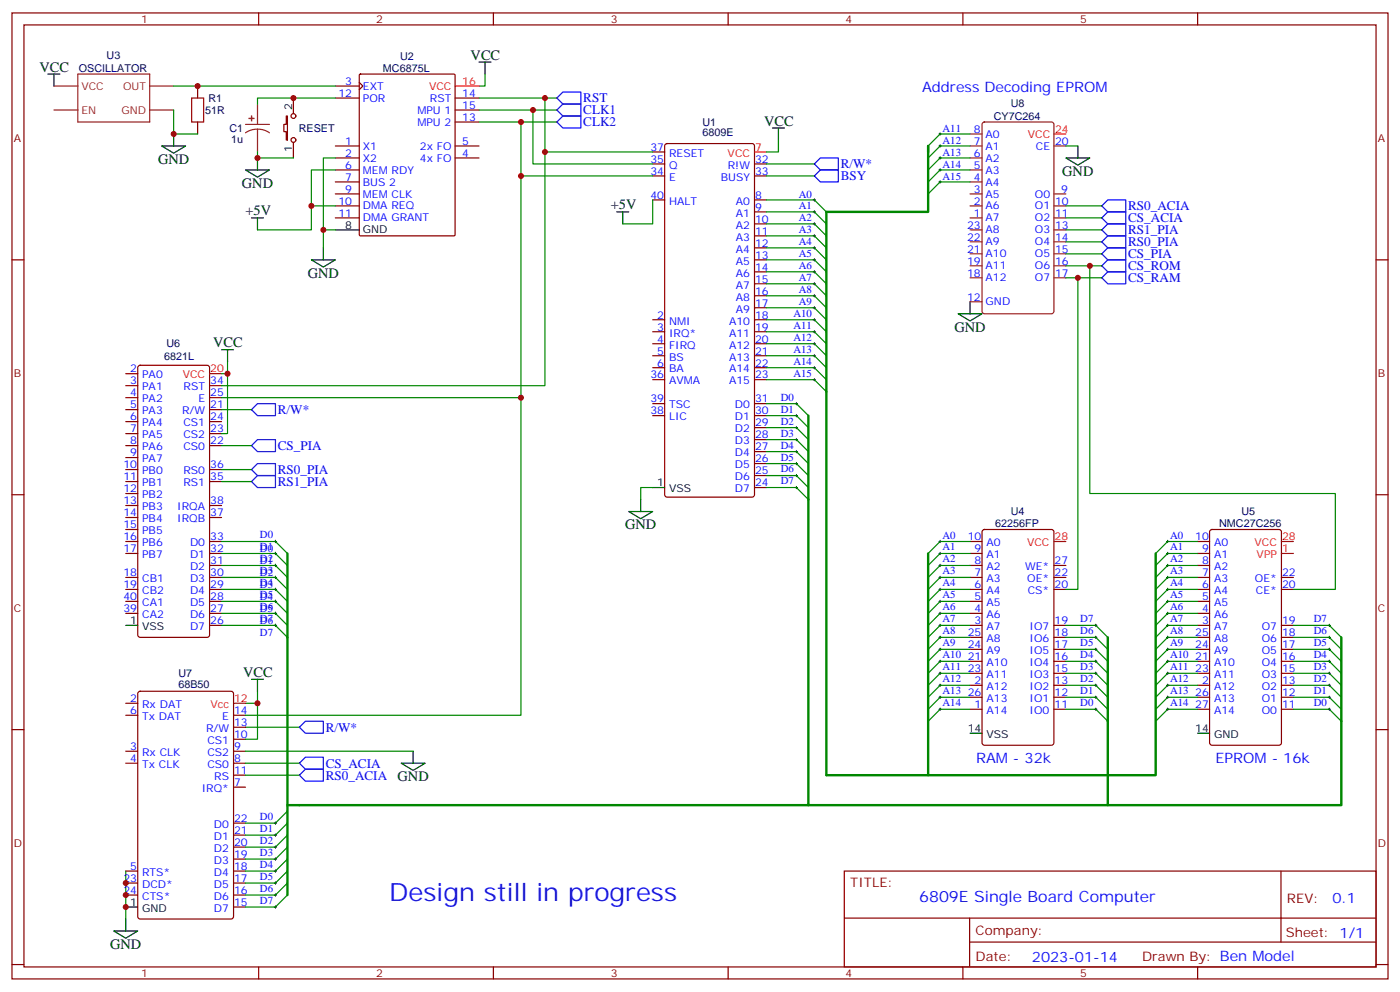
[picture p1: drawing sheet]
<svg xmlns="http://www.w3.org/2000/svg" width="412mm" height="292mm" viewBox="0 0 412 292" stroke-linecap="round" stroke-linejoin="round" font-family="sans-serif">
<g fill="none" stroke="#870000" stroke-width=".35">
<path d="M3.5 3.8h405.4v284.3h-405.4zM7.1 7.3h398.2v277.3h-398.2zM76.2 3.8v3.5M145.3 3.8v3.5M214.5 3.8v3.5M283.6 3.8v3.5M352.8 3.8v3.5M58.2 25.3v3.6M58.2 35.9v3.5M84.3 34.1h.4v7.1h-.4v-2.5h-.7v-2.1h.7zM86.4 28.9v4.5M98.8 28.9h7"/>
<path d="M98.8 25.3h7M105.8 24.3l1.1 1-1.1 1.1M105.9 22l.3-.2h27.5l.3 .2 .1 47.1-.2 .3h-27.7l-.3-.2zM134.1 28.9h7M134.1 32.4h7M134.1 35.9h7M86.4 41.9v4.6M98.8 50h7M98.8 53.6h7M98.8 43h7M98.8 46.5h7M98.8 57.1h7"/>
<path d="M134.1 43h7M134.1 46.5h7M192.3 58.8h3.5M192.3 48.3h3.5M192.3 51.8h3.5M192.3 44.7h3.5M196 42.5l.5-.2h25l.7 .4v102.9l-.4 .7h-25.3l-.7-.4v-102.9zM222.2 58.8h3.6M222.2 48.3h3.6M222.2 51.8h3.6M3.5 76.5h3.6M98.8 64.1h7"/>
<path d="M98.8 60.6h7M222.2 76.5h3.6M222.2 62.4h3.6M222.2 65.9h3.6M222.2 69.4h3.6M222.2 73h3.6M405.3 76.5h3.6M192.3 94.1h3.5M192.3 97.6h3.5M222.2 94.1h3.6M222.2 97.6h3.6M222.2 80h3.6"/>
<path d="M222.2 83.5h3.6M222.2 87.1h3.6M222.2 90.6h3.6M37 110h3.6M37 113.5h3.6M37 117.1h3.6M40.8 107.7l.5-.2h19.7l.7 .5v78.9l-.4 .7h-20l-.7-.5v-78.9zM61.7 113.5h3.6M61.7 117.1h3.6M192.3 101.2h3.5M192.3 104.7h3.5M192.3 108.2h3.5"/>
<path d="M192.3 111.8h3.5M192.3 118.8h3.5M222.2 101.2h3.6M222.2 104.7h3.6M222.2 108.2h3.6M222.2 111.8h3.6M222.2 118.8h3.6M37 120.6h3.6M37 124.1h3.6M37 127.6h3.6M37 131.2h3.6M37 134.7h3.6"/>
<path d="M37 138.2h3.6M61.7 120.6h3.6M61.7 124.1h3.6M61.7 127.6h3.6M61.7 131.2h3.6M61.7 138.2h3.6M192.3 122.3h3.5M222.2 140h3.6M222.2 136.5h3.6M222.2 132.9h3.6M222.2 129.4h3.6M222.2 125.9h3.6"/>
<path d="M222.2 122.3h3.6M3.5 145.6h3.6M37 141.7h3.6M37 145.3h3.6M37 148.8h3.6M37 152.3h3.6M37 155.9h3.6M37 159.4h3.6M61.7 141.7h3.6M61.7 148.8h3.6M61.7 152.3h3.6M61.7 159.4h3.6"/>
<path d="M222.2 143.5h3.6M285.8 159.4h3.5M289.5 156.1l.5-.2h19.7l.7 .4v62.4l-.4 .6-20 .1-.7-.5v-62.3zM352.8 159.4h3.5M356.5 156.1l.5-.2h19.8l.6 .4 .1 62.4-.5 .6-20 .1-.6-.5-.1-62.3zM405.3 145.6h3.6M37 162.9h3.6M37 170h3.6M37 173.5h3.6M37 177h3.6M61.7 162.9h3.6M61.7 170h3.6"/>
<path d="M61.7 173.5h3.6M61.7 177h3.6M61.7 166.4h3.6M285.8 162.9h3.5M285.8 170h3.5M285.8 173.5h3.5M285.8 177h3.5M285.8 166.4h3.5M310.4 170h3.6M310.4 173.5h3.6M310.4 166.4h3.6M352.8 162.9h3.5"/>
<path d="M352.8 170h3.5M352.8 173.5h3.5M352.8 177h3.5M352.8 166.4h3.5M377.5 170h3.5M377.5 173.5h3.5M37 180.6h3.6M61.7 184.1h3.6M61.7 180.6h3.6M285.8 184.1h3.5M285.8 180.6h3.5M285.8 198.2h3.5"/>
<path d="M285.8 194.7h3.5M285.8 191.1h3.5M285.8 187.6h3.5M310.4 184.1h3.6M310.4 198.2h3.6M310.4 194.7h3.6M310.4 191.1h3.6M310.4 187.6h3.6M352.8 184.1h3.5M352.8 180.6h3.5M352.8 198.2h3.5M352.8 194.7h3.5"/>
<path d="M352.8 191.1h3.5M352.8 187.6h3.5M377.5 184.1h3.5M377.5 198.2h3.5M377.5 194.7h3.5M377.5 191.1h3.5M377.5 187.6h3.5M3.5 214.8h3.6M37 210.5h3.6M37 207h3.6M40.8 203.7l.5-.2h26.8l.6 .4 .1 65.9-.5 .7h-27l-.7-.5v-65.8zM68.8 210.5h3.5"/>
<path d="M68.8 214.1h3.5M68.8 217.6h3.5M285.8 208.8h3.5M285.8 201.7h3.5M285.8 205.2h3.5M310.4 208.8h3.6M310.4 201.7h3.6M310.4 205.2h3.6M352.8 208.8h3.5M352.8 201.7h3.5M352.8 205.2h3.5M377.5 208.8h3.5"/>
<path d="M377.5 201.7h3.5M377.5 205.2h3.5M405.3 214.8h3.6M37 221.1h3.6M37 224.6h3.6M68.8 228.2h3.5M68.8 221.1h3.5M68.8 224.6h3.5M68.8 231.7h3.5M37 259.9h3.6M37 256.4h3.6M68.8 259.9h3.5"/>
<path d="M68.8 242.3h3.5M68.8 245.8h3.5M68.8 249.3h3.5M68.8 252.9h3.5M68.8 256.4h3.5M248.7 256.4h156.6v28.2h-156.6zM377.3 256.4v20.9M37 263.5h3.6M68.8 263.5h3.5M68.8 267h3.5M248.7 270.2h156.5M285.6 277.3h119.6"/>
<path d="M285.6 270.2v14.2M3.5 283.9h3.6M76.2 284.6v3.5M145.3 284.6v3.5M214.5 284.6v3.5M283.6 284.6v3.5M352.8 284.6v3.5M405.3 283.9h3.6"/>
<circle cx="86.4" cy="34.1" r=".71"/>
<circle cx="86.4" cy="41.2" r=".71"/>
</g>
<g fill="none" stroke="#8c2424" stroke-width=".35">
<path d="M15.9 32.4h7M15.9 25.3h7M22.9 21.8h21.2v14.1h-21.2zM44.1 32.4h7.1M44.1 25.3h7.1M72.3 36.6h7.1M75.8 38l1.9 .3 1.7 .8M75.8 38l-1.8 .3-1.7 .8M75.8 30.6v6M75.8 38v6.7M285.8 39.4h3.5M289.5 36.1l.5-.2h19.7l.7 .4v55.4l-.4 .6-20 .1-.7-.5v-55.3z"/>
<path d="M285.8 43h3.5M285.8 57.1h3.5M285.8 53.6h3.5M285.8 50h3.5M285.8 46.5h3.5M310.4 43h3.6M310.4 57.1h3.6M285.8 78.2h3.5M285.8 74.7h3.5M285.8 71.2h3.5M285.8 67.7h3.5M285.8 64.1h3.5"/>
<path d="M285.8 60.6h3.5M310.4 78.2h3.6M310.4 74.7h3.6M310.4 71.2h3.6M310.4 67.7h3.6M310.4 64.1h3.6M310.4 60.6h3.6M285.8 88.8h3.5M285.8 81.8h3.5M310.4 81.8h3.6"/>
</g>
<g fill="none" stroke="#000" stroke-width=".35">
<path d="M141.1 18.3h3.5M142.9 18.3v3.5M14.1 21.8h3.5M15.9 21.8v3.5M51.2 39.4v3.6M227.5 37.7h3.6M229.3 37.7v3.5M47.6 43h7.1l-3.5 2.1zM72.3 50h7.1l-3.6 2.1zM75.8 46.5v3.5M314 46.5h7l-3.5 2.1zM317.5 43v3.5"/>
<path d="M74.1 64.1h3.5M75.8 64.1v3.6M91.7 76.5h7.1l-3.6 2.1zM95.2 73v3.5M98.8 67.7h7M181.7 62.4h3.5M183.4 62.4v3.5M282.2 92.4h7.1l-3.5 2.1zM285.8 88.8v3.6M65.3 102.9h3.5M67 102.9v3.6M185.2 150.6h7.1l-3.6 2.1z"/>
<path d="M188.7 147v3.6M192.3 143.5h3.5M37 184.1h3.6M74.1 200h3.5M75.8 200v3.5M285.8 215.8h3.5M352.8 215.8h3.5M118.2 224.6h7l-3.5 2.2zM121.7 221.1v3.5M33.5 274h7.1l-3.6 2.2zM37 267h3.6M37 270.5v3.5"/>
</g>
<g fill="none" stroke="#008700" stroke-width=".35">
<path d="M51.2 32.4v7h7M51.2 25.3h47.6M98.8 28.9h-23v1.7M141.1 28.9h22.9M141.1 32.4h22.9M141.1 35.9h22.9M142.9 21.8v3.5h-1.8M153.5 35.9v15.9h38.8M157 32.4v15.9h35.3M160.5 28.9v15.8h31.8M285.8 39.4h-8.9l-3.5 3.6M75.8 44.7v1.8h10.6"/>
<path d="M98.8 46.5h-3.6v21.2M98.8 50h-7.1v17.7h-15.9M153.5 51.8v65.3h-88.2M160.5 44.7v68.8h-95.2M192.3 58.8v7.1h-8.9M225.8 48.3h14.1M225.8 51.8h14.1M225.8 58.8h14.1l3.5 3.6M229.3 41.2v3.5h-3.5M285.8 46.5h-8.9l-3.5 3.5M285.8 50h-8.9l-3.5 3.6M285.8 43h-8.9l-3.5 3.5"/>
<path d="M285.8 53.6h-8.9l-3.5 3.5M314 43h3.5M91.7 60.6h7.1M98.8 67.7h-3.6v5.3M225.8 62.4h14.1l3.5 3.5M225.8 65.9h14.1l3.5 3.5M225.8 69.4h14.1l3.5 3.6M225.8 73h14.1l3.5 3.5M225.8 76.5h14.1l3.5 3.5M314 78.2h7v67.1h72.3v28.2h-12.3M314 60.6h10.6M314 71.2h10.6"/>
<path d="M314 74.7h10.6M314 64.1h10.6M314 67.7h10.6M321 78.2h3.6M225.8 80h14.1l3.5 3.5M225.8 83.5h14.1l3.5 3.6M225.8 87.1h14.1l3.5 3.5M225.8 90.6h14.1l3.5 3.5M225.8 94.1h14.1l3.5 3.5M225.8 97.6h14.1l3.5 3.6M314 81.8h3.5v91.7h-3.5M317.5 81.8h7.1"/>
<path d="M67 106.5v3.5h-1.7M67 110v17.6h-1.7M153.5 117.1v93.4h-81.2M225.8 101.2h14.1l3.5 3.5M225.8 104.7h14.1l3.5 3.5M225.8 108.2h14.1l3.5 3.6M225.8 111.8h14.1l3.5 3.5M225.8 118.8h8.8l3.5 3.5M65.3 120.6h8.8M65.3 131.2h8.8M65.3 138.2h8.8M225.8 140h8.8l3.5 3.5"/>
<path d="M225.8 136.5h8.8l3.5 3.5M225.8 132.9h8.8l3.5 3.6M225.8 129.4h8.8l3.5 3.5M225.8 125.9h8.8l3.5 3.5M225.8 122.3h8.8l3.5 3.6M65.3 159.4h15.8l3.6 3.5M65.3 141.7h8.8M192.3 143.5h-3.6v3.5M225.8 143.5h8.8l3.5 3.5M285.8 159.4h-8.9l-3.5 3.5M352.8 159.4h-8.8l-3.6 3.5M65.3 177h15.8l3.6 3.6"/>
<path d="M65.3 173.5h15.8l3.6 3.5M65.3 170h15.8l3.6 3.5M65.3 166.4h15.8l3.6 3.6M65.3 162.9h15.8l3.6 3.5M285.8 177h-8.9l-3.5 3.6M285.8 173.5h-8.9l-3.5 3.5M285.8 170h-8.9l-3.5 3.5M285.8 166.4h-8.9l-3.5 3.6M285.8 162.9h-8.9l-3.5 3.5M352.8 177h-8.8l-3.6 3.6M352.8 173.5h-8.8l-3.6 3.5M352.8 170h-8.8l-3.6 3.5"/>
<path d="M352.8 166.4h-8.8l-3.6 3.6M352.8 162.9h-8.8l-3.6 3.5M65.3 180.6h15.8l3.6 3.5M65.3 184.1h15.8l3.6 3.5M285.8 198.2h-8.9l-3.5 3.5M285.8 194.7h-8.9l-3.5 3.5M285.8 191.1h-8.9l-3.5 3.6M285.8 187.6h-8.9l-3.5 3.5M285.8 184.1h-8.9l-3.5 3.5M285.8 180.6h-8.9l-3.5 3.5M314 198.2h8.8l3.5 3.5M314 194.7h8.8l3.5 3.5"/>
<path d="M314 191.1h8.8l3.5 3.6M314 187.6h8.8l3.5 3.5M314 184.1h8.8l3.5 3.5M352.8 198.2h-8.8l-3.6 3.5M352.8 194.7h-8.8l-3.6 3.5M352.8 191.1h-8.8l-3.6 3.6M352.8 187.6h-8.8l-3.6 3.5M352.8 184.1h-8.8l-3.6 3.5M352.8 180.6h-8.8l-3.6 3.5M381 198.2h10.6l3.5 3.5M381 194.7h10.6l3.5 3.5M381 191.1h10.6l3.5 3.6"/>
<path d="M381 187.6h10.6l3.5 3.5M381 184.1h10.6l3.5 3.5M72.3 214.1h15.9M75.8 203.5v3.5h-3.5M75.8 207v10.6h-3.5M285.8 208.8h-8.9l-3.5 3.5M285.8 205.2h-8.9l-3.5 3.6M285.8 201.7h-8.9l-3.5 3.5M314 208.8h8.8l3.5 3.5M314 205.2h8.8l3.5 3.6M314 201.7h8.8l3.5 3.5M352.8 208.8h-8.8l-3.6 3.5"/>
<path d="M352.8 205.2h-8.8l-3.6 3.6M352.8 201.7h-8.8l-3.6 3.5M381 208.8h10.6l3.5 3.5M381 205.2h10.6l3.5 3.6M381 201.7h10.6l3.5 3.5M72.3 224.6h15.9M72.3 228.2h15.9M72.3 221.1h49.4M84.7 238.8l-3.6 3.5h-8.8M37 256.4v14.1M84.7 259.9l-3.6 3.6h-8.8M84.7 256.4l-3.6 3.5h-8.8"/>
<path d="M84.7 252.9l-3.6 3.5h-8.8M84.7 249.3l-3.6 3.6h-8.8M84.7 245.8l-3.6 3.5h-8.8M84.7 242.3l-3.6 3.5h-8.8M84.7 263.5l-3.6 3.5h-8.8"/>
</g>
<g fill="#8c2424" stroke="#8c2424" stroke-width=".35">
<path d="M73.4 34.9h1.4z"/>
<path d="M74.1 34.1v1.5z"/>
</g>
<path d="M56.4 28.9h3.6v7h-3.6z" fill="none" stroke="#a10000" stroke-width=".35"/>
<g fill="none" stroke="#00f" stroke-width=".35">
<path d="M165.8 27.1h5.3v3.5h-5.3l-1.8-1.7zM165.8 30.6h5.3v3.5h-5.3l-1.8-1.7zM165.8 34.1h5.3v3.6h-5.3l-1.8-1.8zM239.9 48.3l1.8-1.8h5.2v3.5h-5.2zM239.9 51.8l1.8-1.8h5.2v3.6h-5.2zM326.3 58.8h5.3v3.6h-5.3l-1.7-1.8zM324.6 74.7l1.7-1.7h5.3v3.5h-5.3zM324.6 67.7l1.7-1.8h5.3v3.5h-5.3zM326.3 76.5h5.3v3.5h-5.3l-1.7-1.8zM326.3 69.4h5.3v3.6h-5.3l-1.7-1.8zM326.3 62.4h5.3v3.5h-5.3l-1.7-1.8zM324.6 81.8l1.7-1.8h5.3v3.5h-5.3z"/>
<path d="M74.1 120.6l1.7-1.8h5.3v3.5h-5.3zM74.1 131.2l1.7-1.8h5.3v3.5h-5.3zM75.8 136.5h5.3v3.5h-5.3l-1.7-1.8zM74.1 141.7l1.7-1.7h5.3v3.5h-5.3zM88.2 214.1l1.8-1.8h5.2v3.5h-5.2zM88.2 224.6l1.8-1.7h5.2v3.5h-5.2zM88.2 228.2l1.8-1.8h5.2v3.5h-5.2z"/>
</g>
<path d="M134.1 25.3h7M310.4 39.4h3.6M222.2 44.7h3.6M61.7 110h3.6M310.4 159.4h3.6M377.5 159.4h3.5M377.5 162.9h3.5M68.8 207h3.5" fill="none" stroke="#f00" stroke-width=".35"/>
<path d="M273.4 44.7v-1.7v19.4h-30v165.8h97v-65.3M238.1 122.3v114.7h-153.4M84.7 162.9v100.6M273.4 162.9v65.3M326.3 187.6v49.4M395.1 187.6v49.4h-157" fill="none" stroke="#008700" stroke-width=".71"/>
<g fill="none" stroke="#000" stroke-width=".29">
<path d="M276.6 39.4h.7M276.9 39.1v.7M239.5 58.8h.7M239.9 58.5v.7M276.6 53.6h.7M276.6 50h.7M276.6 46.5h.7M276.6 43h.7M276.9 42.6v.7M276.9 46.1v.7M276.9 49.7v.7M276.9 53.2v.7"/>
<path d="M239.5 62.4h.7M239.5 65.9h.7M239.5 69.4h.7M239.5 73h.7M239.5 76.5h.7M239.9 62v.7M239.9 65.5v.8M239.9 69.1v.7M239.9 72.6v.7M239.9 76.1v.7M239.9 79.7v.7M239.5 80h.7"/>
<path d="M239.5 83.5h.7M239.5 87.1h.7M239.5 90.6h.7M239.5 94.1h.7M239.5 97.6h.7M239.9 83.2v.7M239.9 86.7v.7M239.9 90.2v.7M239.9 93.8v.7M239.9 97.3v.7M234.2 118.8h.7M234.6 118.5v.7"/>
<path d="M239.5 101.2h.7M239.5 104.7h.7M239.5 108.2h.7M239.5 111.8h.7M239.9 100.8v.7M239.9 104.4v.7M239.9 107.9v.7M239.9 111.4v.7M234.2 140h.7M234.2 136.5h.7M234.2 132.9h.7M234.2 129.4h.7"/>
<path d="M234.2 125.9h.7M234.2 122.3h.7M234.6 122v.7M234.6 125.5v.7M234.6 129v.8M234.6 132.6v.7M234.6 136.1v.7M234.6 139.6v.7M80.8 159.4h.7M81.1 159v.7M234.2 143.5h.7M234.6 143.2v.7"/>
<path d="M276.6 159.4h.7M276.9 159v.7M343.6 159.4h.7M344 159v.7M80.8 162.9h.7M80.8 166.4h.7M80.8 170h.7M80.8 173.5h.7M80.8 177h.7M81.1 162.6v.7M81.1 166.1v.7M81.1 169.6v.7"/>
<path d="M81.1 173.1v.7M81.1 176.7v.7M276.6 162.9h.7M276.6 166.4h.7M276.6 170h.7M276.6 173.5h.7M276.6 177h.7M276.9 162.6v.7M276.9 166.1v.7M276.9 169.6v.7M276.9 173.1v.7M276.9 176.7v.7"/>
<path d="M343.6 162.9h.7M343.6 166.4h.7M343.6 170h.7M343.6 173.5h.7M343.6 177h.7M344 162.6v.7M344 166.1v.7M344 169.6v.7M344 173.1v.7M344 176.7v.7M80.8 180.6h.7M80.8 184.1h.7"/>
<path d="M81.1 180.2v.7M81.1 183.7v.7M276.6 180.6h.7M276.6 184.1h.7M276.6 191.1h.7M276.6 194.7h.7M276.6 198.2h.7M276.6 187.6h.7M276.9 180.2v.7M276.9 183.7v.7M276.9 187.3v.7M276.9 190.8v.7"/>
<path d="M276.9 194.3v.7M276.9 197.8v.7M322.4 184.1h.7M322.4 191.1h.7M322.4 194.7h.7M322.4 198.2h.7M322.4 187.6h.7M322.8 183.7v.7M322.8 187.3v.7M322.8 190.8v.7M322.8 194.3v.7M322.8 197.8v.7"/>
<path d="M343.6 180.6h.7M343.6 184.1h.7M343.6 191.1h.7M343.6 194.7h.7M343.6 198.2h.7M343.6 187.6h.7M344 180.2v.7M344 183.7v.7M344 187.3v.7M344 190.8v.7M344 194.3v.7M344 197.8v.7"/>
<path d="M391.2 184.1h.7M391.2 191.1h.7M391.2 194.7h.7M391.2 198.2h.7M391.2 187.6h.7M391.6 183.7v.7M391.6 187.3v.7M391.6 190.8v.7M391.6 194.3v.7M391.6 197.8v.7M276.6 201.7h.7M276.6 205.2h.7"/>
<path d="M276.6 208.8h.7M276.9 201.4v.7M276.9 204.9v.7M276.9 208.4v.7M322.4 201.7h.7M322.4 205.2h.7M322.4 208.8h.7M322.8 201.4v.7M322.8 204.9v.7M322.8 208.4v.7M343.6 201.7h.7M343.6 205.2h.7"/>
<path d="M343.6 208.8h.7M344 201.4v.7M344 204.9v.7M344 208.4v.7M391.2 201.7h.7M391.2 205.2h.7M391.2 208.8h.7M391.6 201.4v.7M391.6 204.9v.7M391.6 208.4v.7M80.8 242.3h.7M80.8 245.8h.7"/>
<path d="M80.8 249.3h.7M80.8 252.9h.7M80.8 256.4h.7M80.8 259.9h.7M81.1 241.9v.7M81.1 245.5v.7M81.1 249v.7M81.1 252.5v.7M81.1 256v.8M81.1 259.6v.7M80.8 263.5h.7M80.8 267h.7"/>
<path d="M81.1 263.1v.7M81.1 266.6v.7"/>
</g>
<g fill="#c00">
<circle cx="160.5" cy="28.9" r=".88"/>
<circle cx="157" cy="32.4" r=".88"/>
<circle cx="153.5" cy="51.8" r=".88"/>
<circle cx="160.5" cy="44.7" r=".88"/>
<circle cx="153.5" cy="35.9" r=".88"/>
<circle cx="58.2" cy="25.3" r=".88"/>
<circle cx="86.4" cy="28.9" r=".88"/>
<circle cx="51.2" cy="39.4" r=".88"/>
<circle cx="95.3" cy="67.7" r=".88"/>
<circle cx="75.8" cy="46.5" r=".88"/>
<circle cx="91.7" cy="60.6" r=".88"/>
<circle cx="321" cy="78.2" r=".88"/>
<circle cx="317.5" cy="81.8" r=".88"/>
<circle cx="67" cy="110" r=".88"/>
<circle cx="37" cy="259.9" r=".88"/>
<circle cx="37" cy="263.5" r=".88"/>
<circle cx="37" cy="267" r=".88"/>
<circle cx="153.5" cy="117.1" r=".88"/>
<circle cx="75.8" cy="207" r=".88"/>
</g>
<g fill="none" stroke="#000" stroke-width=".29">
<path d="M80.8 159.4h.7M81.1 159v.7M80.8 162.9h.7M80.8 166.4h.7M80.8 170h.7M80.8 173.5h.7M80.8 177h.7M81.1 162.6v.7M81.1 166.1v.7M81.1 169.6v.7M81.1 173.1v.7M81.1 176.7v.7"/>
<path d="M80.8 180.6h.7M80.8 184.1h.7M81.1 180.2v.7M81.1 183.7v.7"/>
</g>
<text font-size="7.4" fill="#00f" x="114.7" y="265.2">Design still in progress</text>
<text font-size="4.6" fill="#00f" x="270.8" y="265.4">6809E Single Board Computer</text>
<g font-size="4.2">
<text x="138.6" y="17.6">VCC</text>
<text x="11.6" y="21.1">VCC</text>
<text x="225.1" y="37">VCC</text>
<text x="46.6" y="48.3">GND</text>
<text x="312.9" y="51.8">GND</text>
<text x="71.3" y="55.3">GND</text>
<text x="72.3" y="63.4">+5V</text>
<text x="179.9" y="61.7">+5V</text>
<text x="90.7" y="81.8">GND</text>
<text x="281.2" y="97.6">GND</text>
<text x="62.8" y="102.2">VCC</text>
<text x="184.1" y="155.9">GND</text>
<text x="71.6" y="199.2">VCC</text>
<text x="117.1" y="229.9">GND</text>
<text x="32.5" y="279.3">GND</text>
</g>
<g font-size="4.2" fill="#00f">
<text x="271.6" y="27.1">Address Decoding EPROM</text>
<text x="287.5" y="224.6">RAM - 32k</text>
<text x="358.1" y="224.6">EPROM - 16k</text>
<text x="392.5" y="265.7">0.1</text>
<text x="304" y="283">2023-01-14</text>
</g>
<g font-size="3.9" fill="#00f">
<text x="171.8" y="30">RST</text>
<text x="171.8" y="33.6">CLK1</text>
<text x="171.8" y="37.1">CLK2</text>
<text x="247.6" y="49.6">R/W*</text>
<text x="247.6" y="53.1">BSY</text>
<text x="332.3" y="61.9">RS0_ACIA</text>
<text x="332.3" y="65.4">CS_ACIA</text>
<text x="332.3" y="69">RS1_PIA</text>
<text x="332.3" y="76">CS_PIA</text>
<text x="332.3" y="72.5">RS0_PIA</text>
<text x="332.3" y="79.5">CS_ROM</text>
<text x="332.3" y="83">CS_RAM</text>
<text x="81.8" y="121.9">R/W*</text>
<text x="81.8" y="132.5">CS_PIA</text>
<text x="81.8" y="143.1">RS1_PIA</text>
<text x="81.8" y="139.5">RS0_PIA</text>
<text x="96" y="215.4">R/W*</text>
<text x="96" y="226">CS_ACIA</text>
<text x="96" y="229.5">RS0_ACIA</text>
</g>
<g font-size="3.9" fill="#800">
<text x="250.5" y="261">TITLE:</text>
<text x="379.1" y="265.7">REV:</text>
<text x="287.4" y="275.2">Company:</text>
<text x="378.7" y="275.8">Sheet: 1/1</text>
<text x="287.4" y="282.9">Date:</text>
<text x="336.4" y="282.9">Draw</text>
<text x="346.6" y="282.9">n By: Ben Model</text>
</g>
<g font-size="3.2" fill="#800">
<text x="41.6" y="6.8">1</text>
<text x="110.8" y="6.8">2</text>
<text x="179.9" y="6.8">3</text>
<text x="249.1" y="6.8">4</text>
<text x="318.2" y="6.8">5</text>
<text x="4.1" y="41.9">A</text>
<text x="405.9" y="41.9">A</text>
<text x="4.1" y="111.1">B</text>
<text x="405.9" y="111.1">B</text>
<text x="4.1" y="180.2">C</text>
<text x="405.9" y="180.2">C</text>
<text x="4.1" y="249.3">D</text>
<text x="405.9" y="249.3">D</text>
<text x="41.6" y="287.6">1</text>
<text x="110.8" y="287.6">2</text>
<text x="179.9" y="287.6">3</text>
<text x="249.1" y="287.6">4</text>
<text x="318.2" y="287.6">5</text>
</g>
<g font-size="3.2" fill="#000080">
<text x="31.4" y="17.5">U3</text>
<text x="117.8" y="17.6">U2</text>
<text x="23.2" y="21.2">OSCILLATOR</text>
<text x="112.8" y="21.1">MC6875L</text>
<text x="60.5" y="33.5">51R</text>
<text x="61.4" y="30">R1</text>
<text x="292.7" y="35.3">CY7C264</text>
<text x="297.8" y="31.5">U8</text>
<text x="67.6" y="38.8">C1</text>
<text x="88" y="38.8">RESET</text>
<text x="206.9" y="40.1">6809E</text>
<text x="206.9" y="37">U1</text>
<text x="68.1" y="42">1u</text>
<text x="49" y="102">U6</text>
<text x="48.3" y="105.8">6821L</text>
<text x="293.2" y="155.2">62256FP</text>
<text x="297.8" y="151.7">U4</text>
<text x="359.1" y="155.2">NMC27C256</text>
<text x="365.7" y="151.6">U5</text>
<text x="52.6" y="202.4">68B50</text>
<text x="52.6" y="199.2">U7</text>
</g>
<g font-size="3.2" fill="#8d2323">
<text x="24" y="26.4">VCC</text>
<text x="36.3" y="26.4">OUT</text>
<text x="24" y="33.4">EN</text>
<text x="35.8" y="33.4">GND</text>
</g>
<g font-size="3.2" fill="#00f">
<text x="99.7" y="28.5">12</text>
<text x="101.7" y="25">3</text>
<text x="106.9" y="26.4">EXT</text>
<text x="106.9" y="29.9">POR</text>
<text x="126.7" y="29.9">RST</text>
<text x="136.2" y="28.5">14</text>
<text x="123" y="33.4">MPU 1</text>
<text x="136.2" y="32">15</text>
<text x="136.2" y="35.6">13</text>
<text x="123" y="37">MPU 2</text>
<text x="277.6" y="38.8">A11</text>
<text x="286.9" y="39.1">8</text>
<text x="290.3" y="40.5">A0</text>
<text x="101.7" y="42.6">1</text>
<text x="101.7" y="46.1">2</text>
<text x="106.9" y="44">X1</text>
<text x="106.9" y="47.6">X2</text>
<text x="123.7" y="44">2x FO</text>
<text x="123.7" y="47.6">4x FO</text>
<text x="136.2" y="42.6">5</text>
<text x="136.2" y="46.1">4</text>
<text x="191.6" y="47.9">35</text>
<text x="191.6" y="44.4">37</text>
<text x="197.1" y="46.1">RESET</text>
<text x="222.4" y="47.9">32</text>
<text x="277.6" y="45.9">A13</text>
<text x="277.6" y="42.3">A12</text>
<text x="286.9" y="46.1">6</text>
<text x="286.9" y="42.6">7</text>
<text x="290.3" y="47.6">A2</text>
<text x="290.3" y="44">A1</text>
<text x="305.2" y="44">CE</text>
<text x="310.8" y="42.6">20</text>
<text x="101.7" y="49.7">6</text>
<text x="101.7" y="53.2">7</text>
<text x="106.9" y="51.1">MEM RDY</text>
<text x="191.6" y="51.4">34</text>
<text x="197.1" y="53.2">E</text>
<text x="197.1" y="49.7">Q</text>
<text x="212.3" y="53.2">BUSY</text>
<text x="214.4" y="49.7">R!W</text>
<text x="222.4" y="51.4">33</text>
<text x="277.6" y="52.9">A15</text>
<text x="277.6" y="49.4">A14</text>
<text x="286.9" y="53.2">4</text>
<text x="286.9" y="49.7">5</text>
<text x="290.3" y="51.1">A3</text>
<text x="101.7" y="56.7">9</text>
<text x="106.9" y="54.6">BUS 2</text>
<text x="106.9" y="58.1">MEM CLK</text>
<text x="191.6" y="58.5">40</text>
<text x="222.4" y="58.5">8</text>
<text x="235.3" y="58.2">A0</text>
<text x="286.9" y="56.7">3</text>
<text x="290.3" y="58.1">A5</text>
<text x="290.3" y="54.6">A4</text>
<text x="304.9" y="58.1">O0</text>
<text x="312.6" y="56.7">9</text>
<text x="99.7" y="63.8">11</text>
<text x="99.7" y="60.3">10</text>
<text x="106.9" y="65.2">DMA GRANT</text>
<text x="106.9" y="61.7">DMA REQ</text>
<text x="197.1" y="60.3">HALT</text>
<text x="216.8" y="60.3">A0</text>
<text x="216.8" y="63.8">A1</text>
<text x="222.4" y="62">9</text>
<text x="222.4" y="65.5">10</text>
<text x="235.3" y="61.5">A1</text>
<text x="235.3" y="65">A2</text>
<text x="286.9" y="63.8">1</text>
<text x="286.9" y="60.3">2</text>
<text x="290.3" y="65.2">A7</text>
<text x="290.3" y="61.7">A6</text>
<text x="304.9" y="65.2">O2</text>
<text x="304.9" y="61.7">O1</text>
<text x="310.8" y="63.8">11</text>
<text x="310.8" y="60.3">10</text>
<text x="216.8" y="67.3">A2</text>
<text x="216.8" y="70.8">A3</text>
<text x="222.4" y="69.1">11</text>
<text x="235.3" y="68.5">A3</text>
<text x="284.9" y="70.8">22</text>
<text x="284.9" y="67.3">23</text>
<text x="290.3" y="68.7">A8</text>
<text x="304.9" y="68.7">O3</text>
<text x="310.8" y="70.8">14</text>
<text x="310.8" y="67.3">13</text>
<text x="216.8" y="74.4">A4</text>
<text x="216.8" y="77.9">A5</text>
<text x="222.4" y="72.6">12</text>
<text x="222.4" y="76.1">13</text>
<text x="235.3" y="72.1">A4</text>
<text x="235.3" y="75.6">A5</text>
<text x="284.9" y="77.9">19</text>
<text x="284.9" y="74.4">21</text>
<text x="290.3" y="75.8">A10</text>
<text x="290.3" y="72.2">A9</text>
<text x="304.9" y="75.8">O5</text>
<text x="304.9" y="72.2">O4</text>
<text x="310.8" y="77.9">16</text>
<text x="310.8" y="74.4">15</text>
<text x="216.8" y="81.4">A6</text>
<text x="222.4" y="79.7">14</text>
<text x="222.4" y="83.2">15</text>
<text x="235.3" y="79.1">A6</text>
<text x="235.3" y="82.6">A7</text>
<text x="284.9" y="81.4">18</text>
<text x="290.3" y="82.8">A12</text>
<text x="290.3" y="79.3">A11</text>
<text x="304.9" y="82.8">O7</text>
<text x="304.9" y="79.3">O6</text>
<text x="310.8" y="81.4">17</text>
<text x="216.8" y="84.9">A7</text>
<text x="216.8" y="88.5">A8</text>
<text x="222.4" y="86.7">16</text>
<text x="235.3" y="86.2">A8</text>
<text x="235.3" y="89.7">A9</text>
<text x="284.9" y="88.5">12</text>
<text x="290.3" y="89.9">GND</text>
<text x="193.6" y="93.8">2</text>
<text x="197.1" y="95.5">NMI</text>
<text x="214.7" y="95.5">A10</text>
<text x="216.8" y="92">A9</text>
<text x="222.4" y="90.2">17</text>
<text x="222.4" y="93.8">18</text>
<text x="233.7" y="93.2">A10</text>
<text x="193.6" y="97.3">3</text>
<text x="193.6" y="100.8">4</text>
<text x="197.1" y="99.1">IRQ*</text>
<text x="214.7" y="99.1">A11</text>
<text x="222.4" y="97.3">19</text>
<text x="222.4" y="100.8">20</text>
<text x="233.7" y="96.8">A11</text>
<text x="233.7" y="100.3">A12</text>
<text x="193.6" y="104.4">5</text>
<text x="193.6" y="107.9">6</text>
<text x="197.1" y="102.6">FIRQ</text>
<text x="197.1" y="106.1">BS</text>
<text x="214.7" y="102.6">A12</text>
<text x="214.7" y="106.1">A13</text>
<text x="222.4" y="104.4">21</text>
<text x="222.4" y="107.9">22</text>
<text x="233.7" y="103.8">A13</text>
<text x="233.7" y="107.3">A14</text>
<text x="38.4" y="109.6">2</text>
<text x="38.4" y="113.2">3</text>
<text x="41.9" y="111.4">PA0</text>
<text x="61.9" y="113.2">34</text>
<text x="191.6" y="111.4">36</text>
<text x="197.1" y="109.6">BA</text>
<text x="197.1" y="113.2">AVMA</text>
<text x="214.7" y="109.6">A14</text>
<text x="214.7" y="113.2">A15</text>
<text x="222.4" y="111.4">23</text>
<text x="233.7" y="110.9">A15</text>
<text x="38.4" y="116.7">4</text>
<text x="41.9" y="114.9">PA1</text>
<text x="41.9" y="118.5">PA2</text>
<text x="54.1" y="114.9">RST</text>
<text x="58.4" y="118.5">E</text>
<text x="61.9" y="116.7">25</text>
<text x="191.6" y="118.5">39</text>
<text x="222.4" y="118.5">31</text>
<text x="230" y="117.9">D0</text>
<text x="38.4" y="120.2">5</text>
<text x="38.4" y="123.8">6</text>
<text x="41.9" y="122">PA3</text>
<text x="41.9" y="125.5">PA4</text>
<text x="53.6" y="122">R/W</text>
<text x="54" y="125.5">CS1</text>
<text x="61.9" y="120.2">21</text>
<text x="61.9" y="123.8">24</text>
<text x="191.6" y="122">38</text>
<text x="197.1" y="123.8">LIC</text>
<text x="197.1" y="120.2">TSC</text>
<text x="216.5" y="123.8">D1</text>
<text x="216.5" y="120.2">D0</text>
<text x="222.4" y="125.5">29</text>
<text x="222.4" y="122">30</text>
<text x="230" y="125">D2</text>
<text x="230" y="121.4">D1</text>
<text x="38.4" y="127.3">7</text>
<text x="38.4" y="130.8">8</text>
<text x="41.9" y="129">PA5</text>
<text x="54" y="129">CS2</text>
<text x="61.9" y="130.8">22</text>
<text x="61.9" y="127.3">23</text>
<text x="216.5" y="130.8">D3</text>
<text x="216.5" y="127.3">D2</text>
<text x="222.4" y="129">28</text>
<text x="230" y="128.5">D3</text>
<text x="36.4" y="137.9">10</text>
<text x="38.4" y="134.3">9</text>
<text x="41.9" y="132.6">PA6</text>
<text x="41.9" y="136.1">PA7</text>
<text x="54" y="132.6">CS0</text>
<text x="61.9" y="137.9">36</text>
<text x="216.5" y="137.9">D5</text>
<text x="216.5" y="134.3">D4</text>
<text x="222.4" y="136.1">26</text>
<text x="222.4" y="132.6">27</text>
<text x="230" y="135.6">D5</text>
<text x="230" y="132">D4</text>
<text x="36.4" y="141.4">11</text>
<text x="41.9" y="139.6">PB0</text>
<text x="41.9" y="143.2">PB1</text>
<text x="54" y="143.2">RS1</text>
<text x="54" y="139.6">RS0</text>
<text x="61.9" y="141.4">35</text>
<text x="216.5" y="141.4">D6</text>
<text x="222.4" y="143.2">24</text>
<text x="222.4" y="139.6">25</text>
<text x="230" y="142.6">D7</text>
<text x="230" y="139.1">D6</text>
<text x="36.4" y="144.9">12</text>
<text x="36.4" y="148.4">13</text>
<text x="41.9" y="146.7">PB2</text>
<text x="61.9" y="148.4">38</text>
<text x="216.5" y="144.9">D7</text>
<text x="36.4" y="152">14</text>
<text x="36.4" y="155.5">15</text>
<text x="41.9" y="150.2">PB3</text>
<text x="41.9" y="153.7">PB4</text>
<text x="52.2" y="153.7">IRQB</text>
<text x="52.2" y="150.2">IRQA</text>
<text x="61.9" y="152">37</text>
<text x="36.4" y="159">16</text>
<text x="41.9" y="157.3">PB5</text>
<text x="41.9" y="160.8">PB6</text>
<text x="56" y="160.8">D0</text>
<text x="61.9" y="159">33</text>
<text x="76.6" y="158.5">D0</text>
<text x="277.6" y="158.8">A0</text>
<text x="285.1" y="159">10</text>
<text x="290.6" y="160.8">A0</text>
<text x="344.7" y="158.8">A0</text>
<text x="352.1" y="159">10</text>
<text x="357.6" y="160.8">A0</text>
<text x="36.4" y="162.6">17</text>
<text x="41.9" y="164.3">PB7</text>
<text x="56" y="167.9">D2</text>
<text x="56" y="164.3">D1</text>
<text x="61.9" y="166.1">31</text>
<text x="61.9" y="162.6">32</text>
<text x="76.6" y="165.5">D2</text>
<text x="76.6" y="162">D1</text>
<text x="76.6" y="162.5">D0</text>
<text x="76.6" y="166">D1</text>
<text x="277.6" y="162">A1</text>
<text x="277.6" y="165.6">A2</text>
<text x="287.1" y="166.1">8</text>
<text x="287.1" y="162.6">9</text>
<text x="290.6" y="167.9">A2</text>
<text x="290.6" y="164.3">A1</text>
<text x="302" y="167.9">WE*</text>
<text x="310.6" y="166.1">27</text>
<text x="344.7" y="162">A1</text>
<text x="344.7" y="165.6">A2</text>
<text x="354.1" y="166.1">8</text>
<text x="354.1" y="162.6">9</text>
<text x="357.6" y="167.9">A2</text>
<text x="357.6" y="164.3">A1</text>
<text x="36.4" y="169.6">18</text>
<text x="36.4" y="173.1">19</text>
<text x="41.9" y="171.4">CB1</text>
<text x="56" y="171.4">D3</text>
<text x="61.9" y="173.1">29</text>
<text x="61.9" y="169.6">30</text>
<text x="76.6" y="172.6">D4</text>
<text x="76.6" y="169.1">D3</text>
<text x="76.6" y="169.6">D2</text>
<text x="76.6" y="173.1">D3</text>
<text x="277.6" y="169.1">A3</text>
<text x="277.6" y="172.6">A4</text>
<text x="287.1" y="173.1">6</text>
<text x="287.1" y="169.6">7</text>
<text x="290.6" y="171.4">A3</text>
<text x="302.6" y="171.4">OE*</text>
<text x="310.6" y="173.1">20</text>
<text x="310.6" y="169.6">22</text>
<text x="344.7" y="169.1">A3</text>
<text x="344.7" y="172.6">A4</text>
<text x="354.1" y="173.1">6</text>
<text x="354.1" y="169.6">7</text>
<text x="357.6" y="171.4">A3</text>
<text x="369.6" y="171.4">OE*</text>
<text x="377.6" y="173.1">20</text>
<text x="377.6" y="169.6">22</text>
<text x="36.4" y="176.7">40</text>
<text x="41.9" y="174.9">CB2</text>
<text x="41.9" y="178.4">CA1</text>
<text x="56" y="178.4">D5</text>
<text x="56" y="174.9">D4</text>
<text x="61.9" y="176.7">28</text>
<text x="76.6" y="179.6">D6</text>
<text x="76.6" y="176.1">D5</text>
<text x="76.6" y="176.6">D4</text>
<text x="277.6" y="176.1">A5</text>
<text x="277.6" y="179.7">A6</text>
<text x="287.1" y="176.7">5</text>
<text x="290.6" y="178.4">A5</text>
<text x="290.6" y="174.9">A4</text>
<text x="302.7" y="174.9">CS*</text>
<text x="344.7" y="176.1">A5</text>
<text x="344.7" y="179.7">A6</text>
<text x="354.1" y="176.7">5</text>
<text x="357.6" y="178.4">A5</text>
<text x="357.6" y="174.9">A4</text>
<text x="369.9" y="174.9">CE*</text>
<text x="36.4" y="180.2">39</text>
<text x="41.9" y="182">CA2</text>
<text x="56" y="185.5">D7</text>
<text x="56" y="182">D6</text>
<text x="61.9" y="183.7">26</text>
<text x="61.9" y="180.2">27</text>
<text x="76.6" y="183.2">D7</text>
<text x="76.6" y="180.2">D5</text>
<text x="76.6" y="183.7">D6</text>
<text x="277.6" y="183.2">A7</text>
<text x="287.1" y="183.7">3</text>
<text x="287.1" y="180.2">4</text>
<text x="290.6" y="185.5">A7</text>
<text x="290.6" y="182">A6</text>
<text x="303.3" y="185.5">IO7</text>
<text x="310.6" y="183.7">19</text>
<text x="318.2" y="183.2">D7</text>
<text x="344.7" y="183.2">A7</text>
<text x="354.1" y="183.7">3</text>
<text x="354.1" y="180.2">4</text>
<text x="357.6" y="185.5">A7</text>
<text x="357.6" y="182">A6</text>
<text x="371.7" y="185.5">O7</text>
<text x="377.6" y="183.7">19</text>
<text x="387" y="183.2">D7</text>
<text x="76.6" y="187.2">D7</text>
<text x="277.6" y="190.2">A9</text>
<text x="277.6" y="186.7">A8</text>
<text x="285.1" y="190.8">24</text>
<text x="285.1" y="187.3">25</text>
<text x="290.6" y="189">A8</text>
<text x="303.3" y="189">IO6</text>
<text x="310.6" y="190.8">17</text>
<text x="310.6" y="187.3">18</text>
<text x="318.2" y="190.2">D5</text>
<text x="318.2" y="186.7">D6</text>
<text x="344.7" y="190.2">A9</text>
<text x="344.7" y="186.7">A8</text>
<text x="352.1" y="190.8">24</text>
<text x="352.1" y="187.3">25</text>
<text x="357.6" y="189">A8</text>
<text x="371.7" y="189">O6</text>
<text x="377.6" y="190.8">17</text>
<text x="377.6" y="187.3">18</text>
<text x="387" y="190.2">D5</text>
<text x="387" y="186.7">D6</text>
<text x="277.6" y="193.8">A10</text>
<text x="277.6" y="197.3">A11</text>
<text x="285.1" y="194.3">21</text>
<text x="285.1" y="197.8">23</text>
<text x="290.6" y="196.1">A10</text>
<text x="290.6" y="192.5">A9</text>
<text x="303.3" y="196.1">IO4</text>
<text x="303.3" y="192.5">IO5</text>
<text x="310.6" y="197.8">15</text>
<text x="310.6" y="194.3">16</text>
<text x="318.2" y="197.3">D3</text>
<text x="318.2" y="193.8">D4</text>
<text x="344.7" y="193.8">A10</text>
<text x="344.7" y="197.3">A11</text>
<text x="352.1" y="194.3">21</text>
<text x="352.1" y="197.8">23</text>
<text x="357.6" y="196.1">A10</text>
<text x="357.6" y="192.5">A9</text>
<text x="371.7" y="196.1">O4</text>
<text x="371.7" y="192.5">O5</text>
<text x="377.6" y="197.8">15</text>
<text x="377.6" y="194.3">16</text>
<text x="387" y="197.3">D3</text>
<text x="387" y="193.8">D4</text>
<text x="277.6" y="200.8">A12</text>
<text x="287.1" y="201.4">2</text>
<text x="290.6" y="203.1">A12</text>
<text x="290.6" y="199.6">A11</text>
<text x="303.3" y="203.1">IO2</text>
<text x="303.3" y="199.6">IO3</text>
<text x="310.6" y="201.4">13</text>
<text x="318.2" y="200.8">D2</text>
<text x="344.7" y="200.8">A12</text>
<text x="354.1" y="201.4">2</text>
<text x="357.6" y="203.1">A12</text>
<text x="357.6" y="199.6">A11</text>
<text x="371.7" y="203.1">O2</text>
<text x="371.7" y="199.6">O3</text>
<text x="377.6" y="201.4">13</text>
<text x="387" y="200.8">D2</text>
<text x="38.4" y="206.7">2</text>
<text x="41.9" y="208.4">Rx DAT</text>
<text x="277.6" y="204.4">A13</text>
<text x="277.6" y="207.9">A14</text>
<text x="285.1" y="204.9">26</text>
<text x="287.1" y="208.4">1</text>
<text x="290.6" y="206.7">A13</text>
<text x="303.3" y="206.7">IO1</text>
<text x="310.6" y="208.4">11</text>
<text x="310.6" y="204.9">12</text>
<text x="318.2" y="207.9">D0</text>
<text x="318.2" y="204.3">D1</text>
<text x="344.7" y="204.4">A13</text>
<text x="344.7" y="207.9">A14</text>
<text x="352.1" y="204.9">26</text>
<text x="352.1" y="208.4">27</text>
<text x="357.6" y="206.7">A13</text>
<text x="371.7" y="206.7">O1</text>
<text x="377.6" y="208.4">11</text>
<text x="377.6" y="204.9">12</text>
<text x="387" y="207.9">D0</text>
<text x="387" y="204.3">D1</text>
<text x="38.4" y="210.2">6</text>
<text x="41.9" y="211.9">Tx DAT</text>
<text x="60.7" y="215.5">R/W</text>
<text x="65.5" y="211.9">E</text>
<text x="69" y="210.2">14</text>
<text x="69" y="213.7">13</text>
<text x="290.6" y="210.2">A14</text>
<text x="303.3" y="210.2">IO0</text>
<text x="357.6" y="210.2">A14</text>
<text x="371.7" y="210.2">O0</text>
<text x="38.4" y="220.8">3</text>
<text x="61.1" y="219">CS1</text>
<text x="69" y="217.2">10</text>
<text x="69" y="220.8">9</text>
<text x="38.4" y="224.3">4</text>
<text x="41.9" y="226.1">Tx CLK</text>
<text x="41.9" y="222.5">Rx CLK</text>
<text x="61.1" y="222.5">CS2</text>
<text x="61.1" y="226.1">CS0</text>
<text x="69" y="227.8">11</text>
<text x="69" y="224.3">8</text>
<text x="59.4" y="233.1">IRQ*</text>
<text x="63.1" y="229.6">RS</text>
<text x="69" y="231.4">7</text>
<text x="63" y="243.7">D0</text>
<text x="69" y="241.9">22</text>
<text x="69" y="245.5">21</text>
<text x="76.6" y="241.4">D0</text>
<text x="76.6" y="244.9">D1</text>
<text x="63" y="247.2">D1</text>
<text x="63" y="250.8">D2</text>
<text x="69" y="249">20</text>
<text x="76.6" y="248.4">D2</text>
<text x="76.6" y="252">D3</text>
<text x="38.4" y="256">5</text>
<text x="41.9" y="257.8">RTS*</text>
<text x="63" y="254.3">D3</text>
<text x="63" y="257.8">D4</text>
<text x="69" y="252.5">19</text>
<text x="69" y="256">18</text>
<text x="76.6" y="255.5">D4</text>
<text x="36.4" y="263.1">24</text>
<text x="36.4" y="259.6">23</text>
<text x="41.9" y="261.3">DCD*</text>
<text x="63" y="261.3">D5</text>
<text x="69" y="259.6">17</text>
<text x="69" y="263.1">16</text>
<text x="76.6" y="259">D5</text>
<text x="76.6" y="262.6">D6</text>
<text x="41.9" y="264.9">CTS*</text>
<text x="63" y="264.9">D6</text>
<text x="63" y="268.4">D7</text>
<text x="69" y="266.6">15</text>
<text x="76.6" y="266.1">D7</text>
</g>
<g font-size="3.2" fill="#f00">
<text x="126.4" y="26.4">VCC</text>
<text x="136.2" y="25">16</text>
<text x="302.8" y="40.5">VCC</text>
<text x="310.8" y="39.1">24</text>
<text x="214.3" y="46.1">VCC</text>
<text x="222.4" y="44.4">7</text>
<text x="53.8" y="111.4">VCC</text>
<text x="61.9" y="109.6">20</text>
<text x="302.5" y="160.8">VCC</text>
<text x="310.6" y="159">28</text>
<text x="369.6" y="160.8">VCC</text>
<text x="377.6" y="159">28</text>
<text x="370.2" y="164.3">VPP</text>
<text x="377.6" y="162.6">1</text>
<text x="62" y="208.4">Vcc</text>
<text x="69" y="206.7">12</text>
</g>
<g font-size="3.2">
<text x="86.1" y="32.4" transform="rotate(-90 86.1 32.4)">2</text>
<text x="86.1" y="44.6" transform="rotate(-90 86.1 44.6)">1</text>
<text x="101.7" y="67.3">8</text>
<text x="106.9" y="68.7">GND</text>
<text x="193.6" y="143.2">1</text>
<text x="197.1" y="144.9">VSS</text>
<text x="38.4" y="183.7">1</text>
<text x="41.9" y="185.5">VSS</text>
<text x="285.1" y="215.5">14</text>
<text x="352.1" y="215.5">14</text>
<text x="290.6" y="217.2">VSS</text>
<text x="357.6" y="217.2">GND</text>
<text x="38.4" y="266.6">1</text>
<text x="41.9" y="268.4">GND</text>
</g>
</svg>
